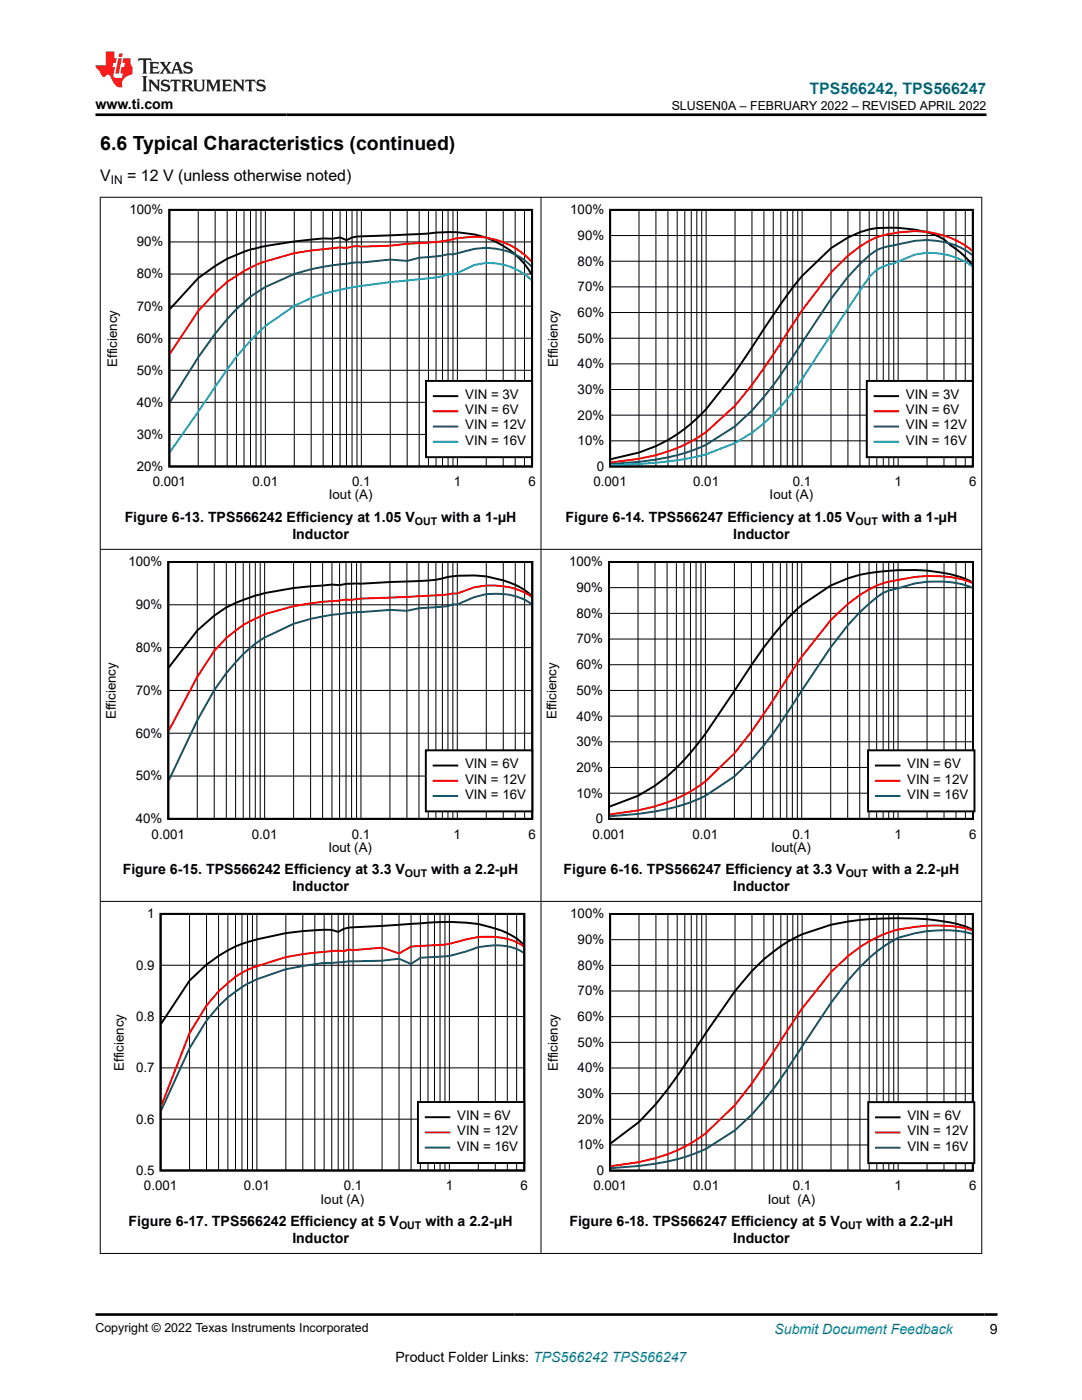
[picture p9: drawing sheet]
<svg xmlns="http://www.w3.org/2000/svg" width="216mm" height="279mm" viewBox="0 0 216 279" stroke-linecap="round" stroke-linejoin="round" font-family="sans-serif">
<path d="M33.8 41.9h72.4v51.2h-72.4zM106 54.6a18 18 0 0 0-16.6-8.3l-5.8 .4-12.4 .5-1 .2-1.1 .5-1.2-.5-1.6 .2a68.2 68.2 0 0 0-14.2 1.7 28.7 28.7 0 0 0-12.5 6.2l-5.6 6.1" fill="none" stroke="#000" stroke-width=".39"/>
<g fill="none" stroke="#000" stroke-width=".2">
<path d="M33.8 54.7h72.4M33.8 48.3h72.4M39.6 41.9v51.2M42.9 41.9v51.2M45.3 41.9v51.2M47.2 41.9v51.2M48.7 41.9v51.2M50 41.9v51.2M51.1 41.9v51.2M52.1 41.9v51.2M53 41.9v51.2M58.7 41.9v51.2"/>
<path d="M62.1 41.9v51.2M64.5 41.9v51.2M66.3 41.9v51.2M67.9 41.9v51.2M69.1 41.9v51.2M70.2 41.9v51.2M71.2 41.9v51.2M72.1 41.9v51.2M77.9 41.9v51.2M81.2 41.9v51.2M83.6 41.9v51.2M85.5 41.9v51.2"/>
<path d="M87 41.9v51.2M88.3 41.9v51.2M89.4 41.9v51.2M90.4 41.9v51.2M91.3 41.9v51.2M97 41.9v51.2M100.4 41.9v51.2M102.8 41.9v51.2M104.7 41.9v51.2M33.8 73.9h72.4M33.8 67.5h72.4M33.8 61.1h72.4"/>
<path d="M33.8 86.7h72.4M33.8 80.3h72.4"/>
</g>
<path d="M106 52.1a16.1 16.1 0 0 0-16.6-4.1l-2.4 .3-5.8 .4-3.3 .3-5.8 .2-.9-.1-2.1 .4-1.2-.1-1.6 .1a44 44 0 0 0-16.3 3.9l-1.3 .7-3.4 2.2-2.4 2.1-3.3 3.7-5.6 8.4" fill="none" stroke="#f00" stroke-width=".39"/>
<path d="M106 53.1a12.5 12.5 0 0 0-11.4-3.4l-4.2 1.1-1-.1-2.4 .5-3.4 .2-2.4 .7-3.3-.3-5.8 .6a55.7 55.7 0 0 0-13.4 2.3l-5.7 2.6-.9 .5a35.4 35.4 0 0 0-9.2 8.8l-3.3 4.7-5.6 8.9" fill="none" stroke="#105465" stroke-width=".39"/>
<path d="M106 55.8a11.8 11.8 0 0 0-14.7-1.3l-.9 .2h-1a18.6 18.6 0 0 1-5.8 1l-5.7 .6-8.8 1.3a36.8 36.8 0 0 0-10.4 3.4l-5.7 4.1-1.9 1.8a60.2 60.2 0 0 0-8.2 10.3l-8.9 12.9" fill="none" stroke="#00bacc" stroke-width=".39"/>
<path d="M85 76h21.2v15.2h-21.2z" fill-rule="evenodd" fill="#fff"/>
<path d="M121.7 41.9h72.4v51.2h-72.4zM193.9 52.8a14 14 0 0 0-4.3-3.9l-1.2-1.1a23.2 23.2 0 0 0-12.2-2.3 14.3 14.3 0 0 0-7 1.9l-3.4 2.1-5.7 5.6-3 3.8-4.7 6.7a108.5 108.5 0 0 1-12.4 17 30.4 30.4 0 0 1-18.1 9M85 76h21.2v15.2h-21.2zM86.6 79.1h4.7" fill="none" stroke="#000" stroke-width=".39"/>
<path d="M193.9 50a18.9 18.9 0 0 0-16.5-3.3 12.2 12.2 0 0 0-5.8 2.5l-2.4 1.8-3.4 3.4-5.7 7.5-4.3 6.5a120.4 120.4 0 0 1-9.1 12.6l-5.8 5.2a31 31 0 0 1-13.4 5.4l-5.6 .7M86.6 82.1h4.7" fill="none" stroke="#f00" stroke-width=".39"/>
<path d="M193.9 50.8a14.3 14.3 0 0 0-8.9-2.9l-2.4 .2-4.3 .9a9.7 9.7 0 0 0-6.7 3.7l-2.4 2.6-3.4 4.3-8.7 13.3a59 59 0 0 1-10.4 12.2l-5.8 3.7a38.6 38.6 0 0 1-13.4 3.4l-5.6 .4M86.6 85.1h4.7" fill="none" stroke="#105465" stroke-width=".39"/>
<path d="M193.9 53.1a13.8 13.8 0 0 0-14.7-.9l-.9 .4a7.8 7.8 0 0 0-4.9 2.7l-4.2 6.2-9.1 14.2-1.9 2.5a32.3 32.3 0 0 1-19.2 12.9l-3.9 .8a107.2 107.2 0 0 1-13.2 .9M86.6 88.2h4.7" fill="none" stroke="#00bacc" stroke-width=".39"/>
<g fill="none" stroke="#000" stroke-width=".2">
<path d="M121.7 57.3h72.4M121.7 52.1h72.4M121.7 47h72.4M127.5 41.9v51.2M130.9 41.9v51.2M133.3 41.9v51.2M135.1 41.9v51.2M136.6 41.9v51.2M137.9 41.9v51.2M139 41.9v51.2M140 41.9v51.2M140.9 41.9v51.2"/>
<path d="M146.7 41.9v51.2M150 41.9v51.2M152.4 41.9v51.2M154.3 41.9v51.2M155.8 41.9v51.2M157.1 41.9v51.2M158.2 41.9v51.2M159.2 41.9v51.2M160.1 41.9v51.2M165.8 41.9v51.2M169.2 41.9v51.2M171.6 41.9v51.2"/>
<path d="M173.4 41.9v51.2M175 41.9v51.2M176.2 41.9v51.2M177.4 41.9v51.2M178.3 41.9v51.2M179.2 41.9v51.2M185 41.9v51.2M188.4 41.9v51.2M190.7 41.9v51.2M192.6 41.9v51.2M121.7 77.7h72.4M121.7 72.6h72.4"/>
<path d="M121.7 67.5h72.4M121.7 62.4h72.4M121.7 88h72.4M121.7 82.9h72.4"/>
</g>
<path d="M173 76h21.1v15.2h-21.1z" fill-rule="evenodd" fill="#fff"/>
<path d="M173 76h21.1v15.2h-21.1zM174.5 79.1h4.7M33.6 112.2h72.6v51.2h-72.6zM106 118.8a13.7 13.7 0 0 0-7.1-3.3 23.4 23.4 0 0 0-11.9 .2l-3.4 .3-14.6 .5-1.2 .3-1.6-.1a74 74 0 0 0-15.3 2.2l-1.1 .4a23.5 23.5 0 0 0-10.4 6.5l-5.6 7.3" fill="none" stroke="#000" stroke-width=".39"/>
<path d="M174.5 82.1h4.7M106 119.1a14.8 14.8 0 0 0-14.8-.7h-.8l-2.1 .4-7.1 .3-9.2 .4-4.2 .4a55.7 55.7 0 0 0-15 2.7l-.9 .4a21.6 21.6 0 0 0-9.2 6.9l-3.3 5.2-5.6 10.6" fill="none" stroke="#f00" stroke-width=".39"/>
<path d="M174.5 85.1h4.7M106 120.5a11.2 11.2 0 0 0-7.1-2l-1.9 .1-2.4 .6-3.4 1.4h-.8a16.5 16.5 0 0 1-4.9 .7l-1.9 .1-2.4 .5-3.4-.2-5.8 .5a59.2 59.2 0 0 0-13.4 2.3l-5.8 2.7a31.1 31.1 0 0 0-10.1 10.5l-3.3 6.1-5.6 11.8" fill="none" stroke="#105465" stroke-width=".39"/>
<path d="M174.5 88.2h4.7" fill="none" stroke="#00bacc" stroke-width=".39"/>
<g fill="none" stroke="#000" stroke-width=".2">
<path d="M39.4 112.2v51.2M42.7 112.2v51.2M45.2 112.2v51.2M47 112.2v51.2M48.5 112.2v51.2M49.8 112.2v51.2M50.9 112.2v51.2M51.9 112.2v51.2M52.8 112.2v51.2M58.6 112.2v51.2M62 112.2v51.2M64.4 112.2v51.2"/>
<path d="M66.2 112.2v51.2M67.8 112.2v51.2M69 112.2v51.2M70.2 112.2v51.2M71.1 112.2v51.2M72 112.2v51.2M77.8 112.2v51.2M81.2 112.2v51.2M83.6 112.2v51.2M85.5 112.2v51.2M87 112.2v51.2M88.3 112.2v51.2"/>
<path d="M89.4 112.2v51.2M90.4 112.2v51.2M91.2 112.2v51.2M97 112.2v51.2M100.4 112.2v51.2M102.8 112.2v51.2M104.7 112.2v51.2M33.6 137.8h72.6M33.6 129.2h72.6M33.6 120.7h72.6M33.6 154.9h72.6M33.6 146.3h72.6"/>
</g>
<path d="M85 149.7h21.2v12.2h-21.2z" fill-rule="evenodd" fill="#fff"/>
<path d="M121.5 112.2h72.7v51.2h-72.7zM194 116.2a22.7 22.7 0 0 0-9-2.3 51.5 51.5 0 0 0-13.5 .8l-2.4 .7-3.3 1.5-5.8 3.8-1.9 1.8a65.8 65.8 0 0 0-8.2 10.2l-9.1 13.7-1.9 2.5a36.2 36.2 0 0 1-11.6 9.9l-5.6 2.1M85 149.7h21.2v12.2h-21.2zM86.5 152.8h4.7" fill="none" stroke="#000" stroke-width=".39"/>
<path d="M194 116.3a21.2 21.2 0 0 0-9-1.4l-2.4 .2-4.3 .8a14.6 14.6 0 0 0-6.8 2.9l-2.4 1.8-3.3 3.2-5.8 7.3-4.3 6.4a145.8 145.8 0 0 1-9.2 12.9l-5.7 5.5a30.2 30.2 0 0 1-13.5 5.8l-5.6 .8M86.5 155.8h4.7" fill="none" stroke="#f00" stroke-width=".39"/>
<path d="M194 117.3a21 21 0 0 0-14.8 .1 9.9 9.9 0 0 0-5.8 3.1l-1.9 1.7a100.1 100.1 0 0 0-12.4 17l-2.1 3.2a64 64 0 0 1-10.5 12.6l-5.7 3.8a37.6 37.6 0 0 1-13.5 3.6l-5.6 .5M86.5 158.9h4.7" fill="none" stroke="#105465" stroke-width=".39"/>
<g fill="none" stroke="#000" stroke-width=".2">
<path d="M121.5 117.3h72.7M127.3 112.2v51.2M130.7 112.2v51.2M133.1 112.2v51.2M135 112.2v51.2M136.5 112.2v51.2M137.8 112.2v51.2M138.9 112.2v51.2M139.9 112.2v51.2M140.8 112.2v51.2M146.5 112.2v51.2M149.9 112.2v51.2"/>
<path d="M152.3 112.2v51.2M154.2 112.2v51.2M155.7 112.2v51.2M157 112.2v51.2M158.1 112.2v51.2M159.1 112.2v51.2M160 112.2v51.2M165.8 112.2v51.2M169.1 112.2v51.2M171.5 112.2v51.2M173.4 112.2v51.2M174.9 112.2v51.2"/>
<path d="M176.2 112.2v51.2M177.3 112.2v51.2M178.3 112.2v51.2M179.2 112.2v51.2M185 112.2v51.2M188.4 112.2v51.2M190.8 112.2v51.2M192.6 112.2v51.2M121.5 137.8h72.7M121.5 132.7h72.7M121.5 127.5h72.7M121.5 122.4h72.7"/>
<path d="M121.5 158.3h72.7M121.5 153.2h72.7M121.5 148h72.7M121.5 142.9h72.7"/>
</g>
<path d="M173.2 149.7h21.2v12.2h-21.2z" fill-rule="evenodd" fill="#fff"/>
<path d="M173.2 149.7h21.2v12.2h-21.2zM174.8 152.8h4.7M32 182.4h72.6v51.2h-72.6zM104.4 188.5a13.7 13.7 0 0 0-7.1-3.6 36.6 36.6 0 0 0-10.6-.8l-17.1 1-1 .3-1.1 .6-1.3-.4a54.8 54.8 0 0 0-16.8 2.4 26.2 26.2 0 0 0-11.6 7.7l-5.6 8.5" fill="none" stroke="#000" stroke-width=".39"/>
<path d="M174.8 155.8h4.7M104.4 188.8a11.6 11.6 0 0 0-7.1-1.9l-1.9 .1-2.4 .5a29.2 29.2 0 0 1-9.1 1.3l-1.9 .1-2.4 1.4-3.4-1.2-5.7 .5-.9-.1-1 .3a36 36 0 0 0-8.2 .6 42 42 0 0 0-12.1 3.7 28.3 28.3 0 0 0-7.1 6.6l-3.4 5.5-5.6 14.4" fill="none" stroke="#f00" stroke-width=".39"/>
<path d="M174.8 158.9h4.7M104.4 190.1a10 10 0 0 0-7.1-1.3l-1.9 .2-2.4 .9a23 23 0 0 1-7.6 1.2l-1.5 .1-1.9 1.2-2.4-1.1-3.4 .4-6.6 .1-3.4 .4h-1.5l-1.9 .2a37.2 37.2 0 0 0-13.4 3.9 28.9 28.9 0 0 0-8.2 7.4l-3.4 5.5-5.6 12.3" fill="none" stroke="#105465" stroke-width=".39"/>
<g fill="none" stroke="#000" stroke-width=".2">
<path d="M32 192.6h72.6M37.8 182.4v51.2M41.2 182.4v51.2M43.6 182.4v51.2M45.5 182.4v51.2M47 182.4v51.2M48.3 182.4v51.2M49.4 182.4v51.2M50.4 182.4v51.2M51.3 182.4v51.2M57 182.4v51.2M60.4 182.4v51.2"/>
<path d="M62.8 182.4v51.2M64.7 182.4v51.2M66.2 182.4v51.2M67.5 182.4v51.2M68.6 182.4v51.2M69.6 182.4v51.2M70.5 182.4v51.2M76.2 182.4v51.2M79.6 182.4v51.2M82 182.4v51.2M83.9 182.4v51.2M85.4 182.4v51.2"/>
<path d="M86.7 182.4v51.2M87.8 182.4v51.2M88.8 182.4v51.2M89.7 182.4v51.2M95.4 182.4v51.2M98.8 182.4v51.2M101.2 182.4v51.2M103.1 182.4v51.2M32 213.1h72.6M32 202.9h72.6M32 223.4h72.6"/>
</g>
<path d="M83.4 219.9h21.2v12.2h-21.2z" fill-rule="evenodd" fill="#fff"/>
<path d="M121.7 182.4h72.4v51.2h-72.4zM193.9 185.5a24.7 24.7 0 0 0-8.9-2.1 72.6 72.6 0 0 0-19.2 1.2l-6.6 2.3a33.6 33.6 0 0 0-12.5 10.9l-5.8 8.3-3 4.5a107.6 107.6 0 0 1-7 9.7l-3.4 3.6-5.6 4.2M83.4 219.9h21.2v12.2h-21.2zM85 223h4.7" fill="none" stroke="#000" stroke-width=".39"/>
<path d="M193.9 185.6a25.4 25.4 0 0 0-11.3-.6 23.6 23.6 0 0 0-13.4 5.8l-3.4 3.2-5.7 7.3-4.3 6.3a150.3 150.3 0 0 1-9.1 12.9l-5.8 5.6a30.2 30.2 0 0 1-13.4 5.8l-5.6 .8M85 226h4.7" fill="none" stroke="#f00" stroke-width=".39"/>
<path d="M193.9 186.4a24.9 24.9 0 0 0-14.7 .8l-.9 .4a30.5 30.5 0 0 0-9.1 8.1l-3.4 4.4-8.7 13.3a59.8 59.8 0 0 1-10.4 12.2l-5.8 3.7a38.8 38.8 0 0 1-13.4 3.4l-5.6 .4M85 229h4.7" fill="none" stroke="#105465" stroke-width=".39"/>
<g fill="none" stroke="#000" stroke-width=".2">
<path d="M121.7 197.8h72.4M121.7 192.7h72.4M121.7 187.5h72.4M127.5 182.4v51.2M130.9 182.4v51.2M133.3 182.4v51.2M135.1 182.4v51.2M136.6 182.4v51.2M137.9 182.4v51.2M139 182.4v51.2M140 182.4v51.2M140.9 182.4v51.2"/>
<path d="M146.7 182.4v51.2M150 182.4v51.2M152.4 182.4v51.2M154.3 182.4v51.2M155.8 182.4v51.2M157.1 182.4v51.2M158.2 182.4v51.2M159.2 182.4v51.2M160.1 182.4v51.2M165.8 182.4v51.2M169.2 182.4v51.2M171.6 182.4v51.2"/>
<path d="M173.4 182.4v51.2M175 182.4v51.2M176.2 182.4v51.2M177.4 182.4v51.2M178.3 182.4v51.2M179.2 182.4v51.2M185 182.4v51.2M188.4 182.4v51.2M190.7 182.4v51.2M192.6 182.4v51.2M121.7 218.3h72.4M121.7 213.1h72.4"/>
<path d="M121.7 208h72.4M121.7 202.9h72.4M121.7 228.5h72.4M121.7 223.4h72.4"/>
</g>
<path d="M173.2 220h21.2v12.1h-21.2z" fill-rule="evenodd" fill="#fff"/>
<path d="M173.2 220h21.2v12.1h-21.2zM174.8 223h4.7" fill="none" stroke="#000" stroke-width=".39"/>
<path d="M174.8 226h4.7" fill="none" stroke="#f00" stroke-width=".39"/>
<path d="M174.8 229.1h4.7" fill="none" stroke="#105465" stroke-width=".39"/>
<path d="M19.9 39.4h176.1M20 39.3v210.9M107.9 39.3v210.9M195.9 39.3v210.9M19.9 109.6h176.1M19.9 179.9h176.1M19.9 250.2h176.1" fill="none" stroke="#000" stroke-width=".2"/>
<path d="M27.7 11.6l-.2 .6 .5-.2h.6v.1v2.2l-.2 .4h1l-.2-.4v-2.2v-.1h.5l.5 .2-.1-.6zM29.8 12.4l.2 .3v1.6l-.2 .4h1.9l.1-.6a1.08 1.08 0 0 1-1.3 .2v-.7h.6l.4 .2v-.7l-.4 .2h-.6v-.5l.2-.2a1 1 0 0 1 1 .3l-.1-.5zM31.8 12.4l1 1.1-1 1.2h.9l-.2-.2 .4-.8 .5 .8-.2 .2h1.6l-.2-.2 .1-.5h1l.1 .5-.1 .2h.9l-.2-.4-.8-1.9h-.5l-1 2.1-.8-1.1 .9-1h-.8l.2 .2-.5 .6-.3-.6 .1-.2zM35.2 12.8l.4 1h-.8zM36.8 12.5a.65 .65 0 0 0-.2 .7 .65 .65 0 0 0 .6 .5l.7 .1 .1 .3a.79 .79 0 0 1-.7 .4 .79 .79 0 0 1-.7-.5l.1 .7 .2-.1a.93 .93 0 0 0 1.1 0 .93 .93 0 0 0 .4-.9 1.46 1.46 0 0 0-1.2-.6l-.1-.3a1.09 1.09 0 0 1 1.2 .2l-.2-.6-.1 .1-.6-.2zM28.4 15.2l.2 .4v2.2l-.2 .4h1l-.2-.4v-2.2l.2-.4zM29.6 15.9l.2 .4v1.5l-.2 .4h.8l-.3-.4v-1.3l1.7 1.8v-2l.2-.4h-.8l.2 .2 .1 1.1-1.2-1.3zM32.3 16a.65 .65 0 0 0-.2 .8 .65 .65 0 0 0 .7 .4l.6 .2 .1 .2a.79 .79 0 0 1-.7 .4 .79 .79 0 0 1-.7-.5l.1 .7 .2-.1a.93 .93 0 0 0 1.1 .1 .93 .93 0 0 0 .4-1 1.46 1.46 0 0 0-1.2-.5l-.1-.4a1.09 1.09 0 0 1 1.2 .2l-.2-.6-.1 .1-.6-.1zM34.1 15.9l-.1 .6a.63 .63 0 0 1 .7-.3l.1 1.6-.3 .4h1l-.2-.4v-1.6a.66 .66 0 0 1 .8 .3l-.1-.6zM36.2 15.9l.2 .4v1.5l-.2 .4h.9l-.2-.2v-.7h.5l.1 .2a.79 .79 0 0 0 1.2 .6l-1-.9a.61 .61 0 0 0 .6-.6 .61 .61 0 0 0-.5-.7zM36.9 16.2h.2a.47 .47 0 0 1 .5 .1 .47 .47 0 0 1 .1 .5l-.2 .1-.6 .1zM38.5 15.9l.2 .2a2.27 2.27 0 0 0 .4 2 1.04 1.04 0 0 0 1.7-.7v-1.3l.2-.2h-.8l.2 .4v1.1a.6 .6 0 0 1-.6 .6 .6 .6 0 0 1-.6-.6v-1.1l.3-.4zM41.1 15.9l.2 .4v1.5l-.2 .4h.7l-.2-.4v-1.4l.9 1.9 .8-1.9v1.4l-.2 .4h1l-.3-.4v-1.5l.3-.4h-.8l-.7 1.5-.7-1.5zM44.3 15.9l.2 .4v1.5l-.2 .4h1.9l.1-.6a1.09 1.09 0 0 1-1.3 .2v-.7h.6l.4 .2v-.6l-.4 .2h-.6v-.6l.2-.1a1.01 1.01 0 0 1 1 .3l-.1-.6zM46.4 15.9l.3 .4v1.5l-.3 .4h.8l-.2-.4v-1.3l1.6 1.8v-2l.2-.4h-.7l.2 .2v1.1l-1.2-1.3zM49 15.9l-.1 .6a.63 .63 0 0 1 .8-.3v1.6l-.3 .4h1l-.2-.4v-1.6a.66 .66 0 0 1 .8 .3l-.1-.6zM51.4 16a.65 .65 0 0 0-.2 .8 .65 .65 0 0 0 .6 .4l.6 .2 .2 .2a.79 .79 0 0 1-.8 .4 .79 .79 0 0 1-.6-.5l.1 .7 .2-.1a.93 .93 0 0 0 1 .1 .93 .93 0 0 0 .5-1 1.46 1.46 0 0 0-1.3-.5l-.1-.4a1.09 1.09 0 0 1 1.3 .2l-.2-.6-.2 .1-.5-.1z" fill="#231f20"/>
<path d="M21.1 10.3v2.7h-2.1l.1 .4 .9 1a.95 .95 0 0 0 .9 .9 .59 .59 0 0 1 .6-.4 .59 .59 0 0 1 .5 .3l.4 .8a1.59 1.59 0 0 0 2.1 1.4 1.61 1.61 0 0 1 1-2.3l1-.3-.1-1.5a1.59 1.59 0 0 1-.4-1.7h-1.4l-.2 .9h.5l-.1 .9h-.5l-.2 .9v.3l.4 .1-.2 .9h-.6a.73 .73 0 0 1-1.1-.7l.3-1.5h-.5l.2-.9h.5l.2-.9h-.5v-1.3zM23.6 11.6l-.6 3.1h.7l.6-3.1zM23.8 10.7l-.1 .6h.7l.1-.6z" fill="#ed1c24"/>
<path d="M19 22.9h177.8M19.1 262.3h179.9" fill="none" stroke="#000" stroke-width=".53"/>
<text font-size="3.9" x="20" y="29.9">6.6 Typical Characteristics (continued)</text>
<text font-size="3.2" fill="#00f" x="161.5" y="18.7">TPS566242, TPS566247</text>
<g font-size="3.2">
<text x="20" y="36.1">V</text>
<text x="25.4" y="36.1">= 12 V (unless otherwise noted)</text>
</g>
<g font-size="2.8">
<text x="19" y="21.8">www.ti.com</text>
<text x="24.9" y="104.2">Figure 6-13. TPS566242 Efficiency at 1.05 V</text>
<text x="58.3" y="107.6">Inductor</text>
<text x="88" y="104.2">with a 1-μH</text>
<text x="112.8" y="104.2">Figure 6-14. TPS566247 Efficiency at 1.05 V</text>
<text x="146.3" y="107.6">Inductor</text>
<text x="176" y="104.2">with a 1-μH</text>
<text x="24.5" y="174.5">Figure 6-15. TPS566242 Efficiency at 3.3 V</text>
<text x="58.3" y="177.9">Inductor</text>
<text x="86.1" y="174.5">with a 2.2-μH</text>
<text x="112.4" y="174.5">Figure 6-16. TPS566247 Efficiency at 3.3 V</text>
<text x="146.3" y="177.9">Inductor</text>
<text x="174" y="174.5">with a 2.2-μH</text>
<text x="25.7" y="244.8">Figure 6-17. TPS566242 Efficiency at 5 V</text>
<text x="84.9" y="244.8">with a 2.2-μH</text>
<text x="113.6" y="244.8">Figure 6-18. TPS566247 Efficiency at 5 V</text>
<text x="172.8" y="244.8">with a 2.2-μH</text>
<text x="58.3" y="248.2">Inductor</text>
<text x="146.3" y="248.2">Inductor</text>
<text x="197.5" y="266.1">9</text>
<text x="78.9" y="271.7">Product Folder Links: TPS566242 TPS566247</text>
</g>
<text font-size="2.8" fill="#00f" x="154.5" y="266.2">Submit Document Feedback</text>
<g font-size="2.7">
<text x="25.8" y="42.8">100%</text>
<text x="113.8" y="42.8">100%</text>
<text x="115.3" y="47.9">90%</text>
<text x="27.3" y="49.2">90%</text>
<text x="115.3" y="53">80%</text>
<text x="27.3" y="55.6">80%</text>
<text x="115.3" y="58.1">70%</text>
<text x="27.3" y="62">70%</text>
<text x="115.3" y="63.3">60%</text>
<text x="27.3" y="68.4">60%</text>
<text x="115.3" y="68.4">50%</text>
<text x="23.4" y="73.2" transform="rotate(-90 23.4 73.2)">Efficiency</text>
<text x="27.3" y="74.8">50%</text>
<text x="111.3" y="73.2" transform="rotate(-90 111.3 73.2)">Efficiency</text>
<text x="115.3" y="73.5">40%</text>
<text x="27.3" y="81.2">40%</text>
<text x="92.8" y="79.6">VIN = 3V</text>
<text x="92.8" y="82.7">VIN = 6V</text>
<text x="115.3" y="83.7">20%</text>
<text x="115.3" y="78.6">30%</text>
<text x="180.8" y="79.6">VIN = 3V</text>
<text x="180.8" y="82.7">VIN = 6V</text>
<text x="27.3" y="87.6">30%</text>
<text x="92.8" y="85.7">VIN = 12V</text>
<text x="92.8" y="88.7">VIN = 16V</text>
<text x="115.3" y="88.9">10%</text>
<text x="180.8" y="85.7">VIN = 12V</text>
<text x="180.8" y="88.7">VIN = 16V</text>
<text x="27.3" y="94">20%</text>
<text x="119.1" y="94">0</text>
<text x="30.5" y="97">0.001</text>
<text x="50.4" y="97">0.01</text>
<text x="65.6" y="99.7">Iout (A)</text>
<text x="70.3" y="97">0.1</text>
<text x="90.5" y="97">1</text>
<text x="105.4" y="97">6</text>
<text x="118.4" y="97">0.001</text>
<text x="138.3" y="97">0.01</text>
<text x="153.6" y="99.7">Iout (A)</text>
<text x="158.2" y="97">0.1</text>
<text x="178.5" y="97">1</text>
<text x="193.4" y="97">6</text>
<text x="25.6" y="113">100%</text>
<text x="113.6" y="113">100%</text>
<text x="115" y="118.2">90%</text>
<text x="27.1" y="121.6">90%</text>
<text x="115" y="123.3">80%</text>
<text x="27.1" y="130.1">80%</text>
<text x="115" y="128.4">70%</text>
<text x="115" y="133.5">60%</text>
<text x="23.1" y="143.5" transform="rotate(-90 23.1 143.5)">Efficiency</text>
<text x="27.1" y="138.7">70%</text>
<text x="111.1" y="143.5" transform="rotate(-90 111.1 143.5)">Efficiency</text>
<text x="115" y="143.8">40%</text>
<text x="115" y="138.7">50%</text>
<text x="27.1" y="147.2">60%</text>
<text x="115" y="148.9">30%</text>
<text x="27.1" y="155.8">50%</text>
<text x="92.8" y="153.4">VIN = 6V</text>
<text x="115" y="154.1">20%</text>
<text x="181" y="153.4">VIN = 6V</text>
<text x="92.8" y="156.4">VIN = 12V</text>
<text x="92.8" y="159.4">VIN = 16V</text>
<text x="115" y="159.2">10%</text>
<text x="181" y="156.4">VIN = 12V</text>
<text x="181" y="159.4">VIN = 16V</text>
<text x="27.1" y="164.3">40%</text>
<text x="30.3" y="167.3">0.001</text>
<text x="50.2" y="167.3">0.01</text>
<text x="70.2" y="167.3">0.1</text>
<text x="90.5" y="167.3">1</text>
<text x="105.5" y="167.3">6</text>
<text x="118.2" y="167.3">0.001</text>
<text x="118.9" y="164.3">0</text>
<text x="138.2" y="167.3">0.01</text>
<text x="158.1" y="167.3">0.1</text>
<text x="178.5" y="167.3">1</text>
<text x="193.4" y="167.3">6</text>
<text x="65.5" y="170">Iout (A)</text>
<text x="153.9" y="170">Iout(A)</text>
<text x="29.4" y="183.3">1</text>
<text x="113.8" y="183.3">100%</text>
<text x="115.3" y="188.4">90%</text>
<text x="27.2" y="193.5">0.9</text>
<text x="115.3" y="193.5">80%</text>
<text x="27.2" y="203.8">0.8</text>
<text x="115.3" y="203.8">60%</text>
<text x="115.3" y="198.7">70%</text>
<text x="115.3" y="208.9">50%</text>
<text x="24.7" y="213.7" transform="rotate(-90 24.7 213.7)">Efficiency</text>
<text x="27.2" y="214">0.7</text>
<text x="111.3" y="213.7" transform="rotate(-90 111.3 213.7)">Efficiency</text>
<text x="115.3" y="214">40%</text>
<text x="115.3" y="219.1">30%</text>
<text x="27.2" y="224.2">0.6</text>
<text x="91.2" y="223.6">VIN = 6V</text>
<text x="91.2" y="226.6">VIN = 12V</text>
<text x="115.3" y="224.3">20%</text>
<text x="181.1" y="223.6">VIN = 6V</text>
<text x="181.1" y="226.6">VIN = 12V</text>
<text x="91.2" y="229.6">VIN = 16V</text>
<text x="115.3" y="229.4">10%</text>
<text x="181.1" y="229.6">VIN = 16V</text>
<text x="27.2" y="234.5">0.5</text>
<text x="28.7" y="237.5">0.001</text>
<text x="48.7" y="237.5">0.01</text>
<text x="68.6" y="237.5">0.1</text>
<text x="88.9" y="237.5">1</text>
<text x="103.9" y="237.5">6</text>
<text x="118.4" y="237.5">0.001</text>
<text x="119.1" y="234.5">0</text>
<text x="138.3" y="237.5">0.01</text>
<text x="158.2" y="237.5">0.1</text>
<text x="178.5" y="237.5">1</text>
<text x="193.4" y="237.5">6</text>
<text x="64" y="240.2">Iout (A)</text>
<text x="153.2" y="240.2">Iout (A)</text>
</g>
<g font-size="2.5">
<text x="134" y="21.9">SLUSEN0A – FEBRUARY 2022 – REVISED APRIL 2022</text>
<text x="19" y="265.9">Copyright © 2022 Texas Instruments Incorporated</text>
</g>
<text font-size="2.4" x="22.1" y="36.7">IN</text>
<g font-size="2.1">
<text x="82.8" y="104.8">OUT</text>
<text x="170.7" y="104.8">OUT</text>
<text x="80.8" y="175.1">OUT</text>
<text x="168.8" y="175.1">OUT</text>
<text x="79.6" y="245.3">OUT</text>
<text x="167.6" y="245.3">OUT</text>
</g>
</svg>
